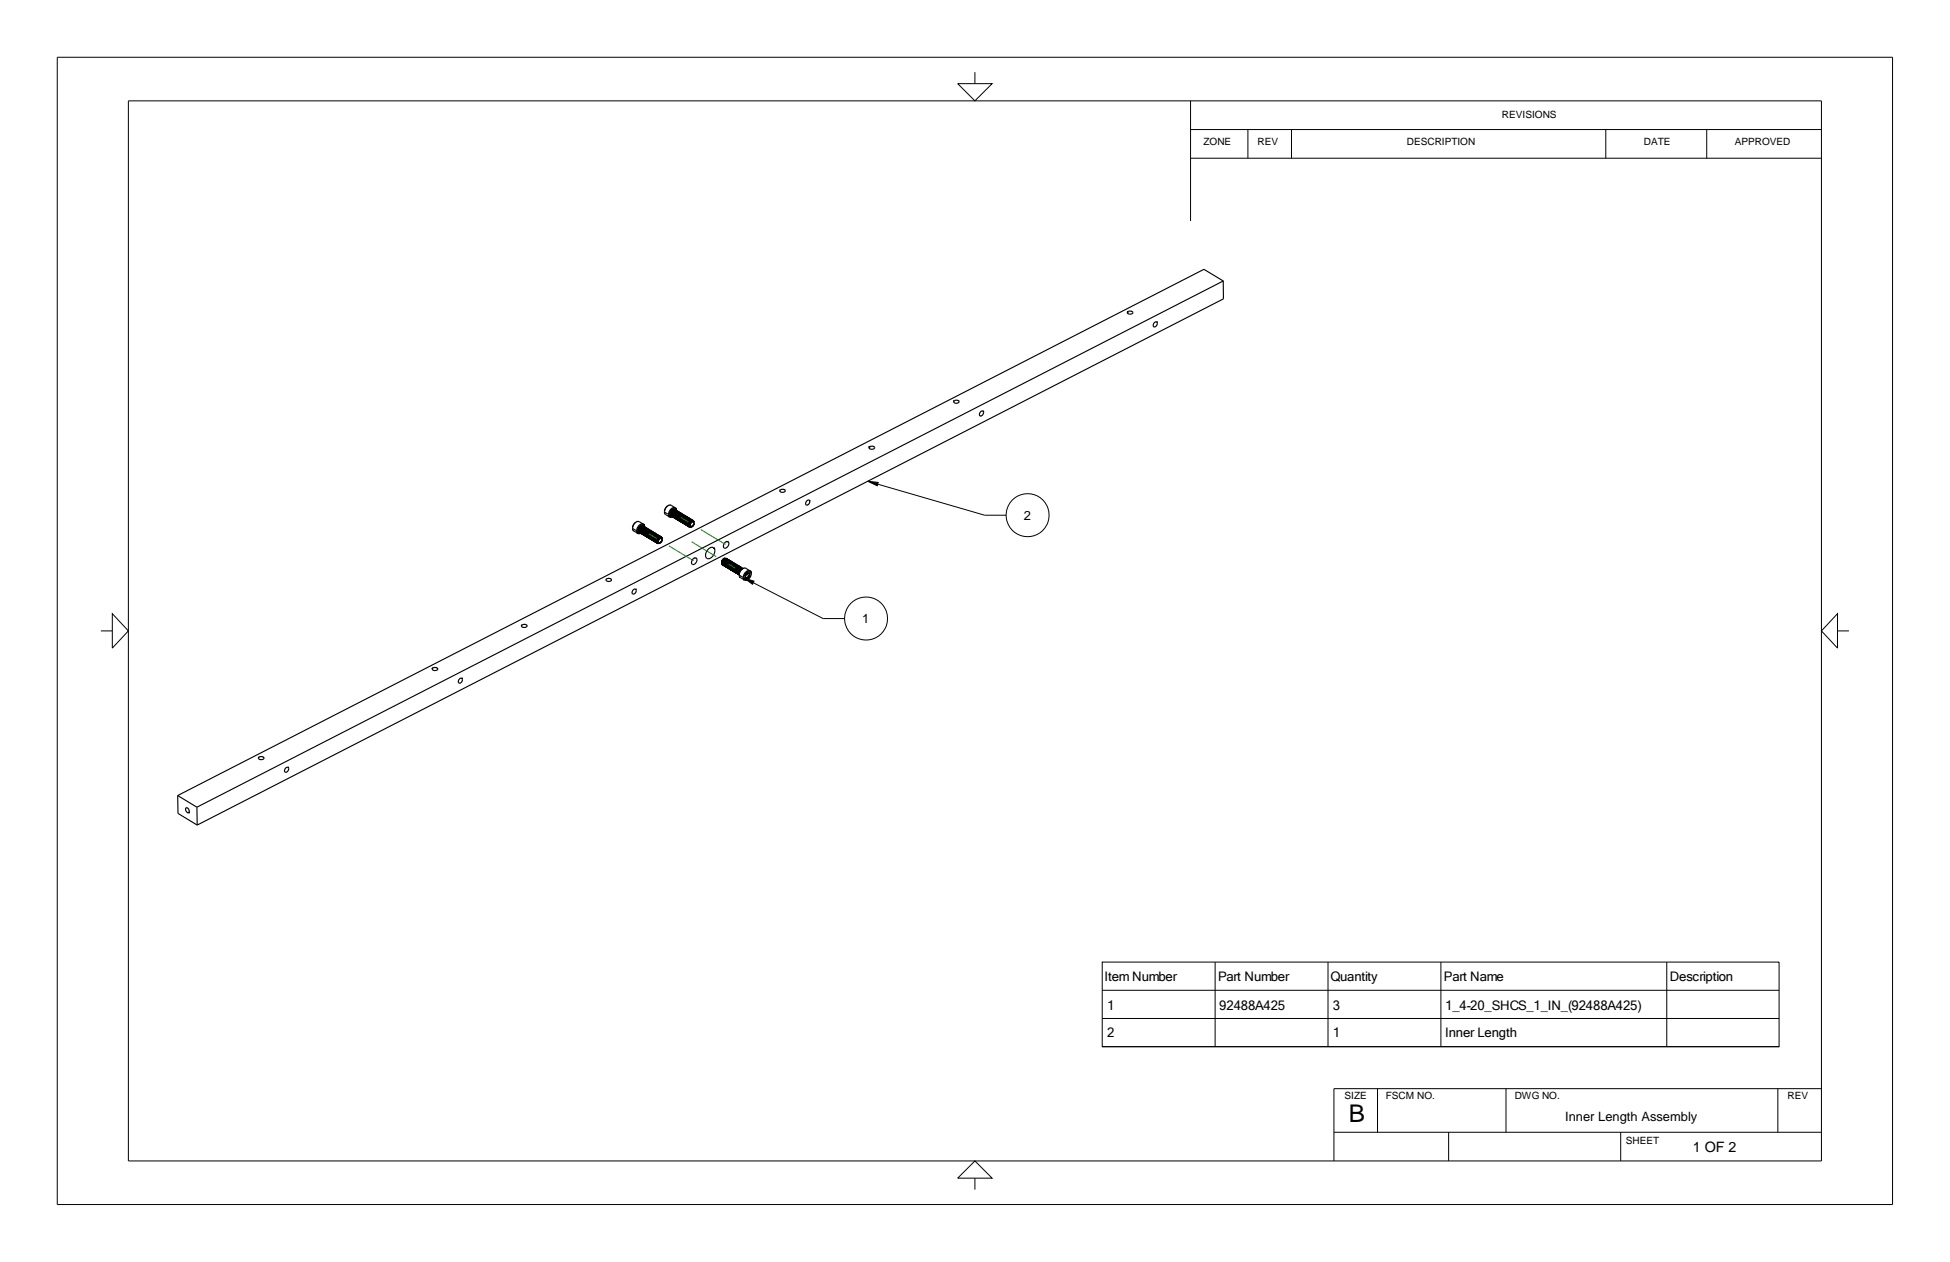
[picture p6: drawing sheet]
<svg xmlns="http://www.w3.org/2000/svg" width="432mm" height="279mm" viewBox="0 0 432 279" stroke-linecap="round" stroke-linejoin="round" font-family="sans-serif">
<g fill="none" stroke="#000" stroke-width=".25">
<path d="M249.7 69l.8-.1 .3 .2v.2l-.3 .2h-.5l-.3-.2zM255.6 71.4l.5-.2 .2 .3-.2 .6-.4 .3-.3-.3zM270.9 62.2l-227.3 116.5M192.4 99l.9-.2 .4 .4-.4 .2-.4 .1-.5-.3zM211.2 88.8l.8-.2 .3 .2 .1 .2-.4 .3h-.5l-.3-.2zM217.1 91.2l.5-.2 .2 .2-.1 .6-.5 .3-.3-.3zM140.1 116.8l.1 .6 1 .7M140.8 115.6l-.4 .5-.3 .7M140.8 115.6l.6-.2 1.1 .7M140.8 115.6l-.5 .5-.2 .7M141.6 117.8h.1M141.6 117.6l.2 .4"/>
<path d="M141.6 117.8l.1 .1M141.8 118h.1M141.9 116.5l-.5 .7v.4l.2 .2M141.9 116.5l-.5 .6v.5l.2 .2M141.9 116.5h.4M141.9 118l-.7 .1M142 118.1h.1M142.1 118.1v.1M142.2 118.2l.1 .1M142.4 118.3l.1 .1M142.5 118.4h.1M142.5 116.1l.2 .6"/>
<path d="M142.5 116.1h-.7l-.7 .7-.1 .8 .2 .5M142.5 116.5h-.3l-.3 .3-.3 .8M142.5 116.5l.1 .1M142.5 116.5h-.2l-.4 .3-.3 .8M142.6 118.2l.3 .4M142.6 118.5h.1M142.7 118.5h.1M142.7 118.2l.2 .4M142.7 116.7a.62 .62 0 0 0-.5-.6 .62 .62 0 0 0-.7 .5l-.3 .5v.6l.2 .4 .5-.1M142.7 116.7h.1M142.7 116.7h-.4l-.4 .5-.1 .6 .2 .3M142.7 116.7l.1 .1"/>
<path d="M142.7 116.7l-.5 .1-.3 .5-.1 .4 .2 .4M142.9 118.3l.2 .4M142.9 118.6l.1 .1M142.9 116.8h-.4l-.4 .5-.1 .6 .2 .3M142.9 116.8h.1M143 116.8h-.4l-.4 .4-.2 .7 .2 .3M143 116.8v.1M143.1 118.7l.1 .1M143.2 116.9l-.5 .1-.4 .5-.1 .5 .3 .4M143.2 116.9h-.5l-.4 .5-.1 .6 .2 .3M143.2 116.9l.1 .1M143.3 118.9h.1"/>
<path d="M143.4 117.1h.1M143.4 117.1h-.4l-.4 .4-.1 .6 .2 .4M143.4 117.1h-.4l-.4 .3-.2 .7 .2 .4M143.5 119h.1M143.6 117.2h-.3l-.4 .2-.3 .8M143.6 117.2h-.4l-.3 .3-.2 .7M143.6 117.2l.1 .1M143.7 119.1l.1 .1M143.8 117.3h-.4l-.3 .3-.2 .7M143.8 117.3h-.4l-.2 .3-.3 .7M143.8 117.3l.1 .1M143.9 119.3h.1"/>
<path d="M144 119.3h.1M144 117.5h-.4l-.4 .4-.1 .7 .2 .3M144 117.5h.1M144 117.5h-.4l-.4 .4-.1 .6 .2 .4M144.2 119.4h.1M144.2 117.6h.1M144.2 117.6h-.4l-.4 .5-.1 .6 .2 .3M144.2 117.6l.1 .1M144.2 117.6h-.4l-.3 .4-.2 .7 .2 .3M144.4 119.2l.2 .5M144.4 119.5l.1 .1M144.4 119.3l.2 .4"/>
<path d="M144.4 117.7h.1M144.4 117.7l-.4 .1-.4 .5-.1 .6 .2 .2M144.4 117.7l.1 .1M144.4 117.7l-.4 .1-.4 .5-.1 .5 .2 .3M144.6 119.7h.1M144.7 117.8l-.5 .1-.4 .5-.1 .6 .3 .3M144.7 117.8v.1M144.7 117.8l-.5 .1-.3 .3-.2 .8 .2 .3M144.8 119.8h.1M144.9 118h.1M144.9 118h-.5l-.4 .5v.6l.2 .3M144.9 118h-.5l-.4 .4-.1 .7 .3 .3"/>
<path d="M145 119.6l.2 .4M145 119.9h.1M145 119.9l.1 .1M145.1 118.1l.1 .1M145.1 118.1h-.4l-.5 .6v.5l.2 .3M145.1 118.1l-.5 .1-.4 .5-.1 .5 .3 .3M145.2 119.8l.2 .4M145.3 118.2l.1 .1M145.3 118.2h-.4l-.3 .3-.2 .8M145.3 118.2h-.3l-.4 .2-.2 .8M145.4 119.9l.2 .4M145.5 118.3l.1 .1"/>
<path d="M145.5 118.3l-.4 .1-.4 .5-.1 .5 .2 .4M145.5 118.3l-.4 .1-.5 .5v.6l.2 .3M145.7 118.5l-.5 .1-.4 .5v.5l.2 .3M145.7 118.5h.1M145.7 118.5l.1 .1M145.7 118.5h-.3l-.5 .4-.1 .7 .2 .3M145.7 119.6l.4-.5h.5v.4l-.2 .5-.3 .3h-.3M145.7 119.6l.1 .6M145.9 118.6h-.3l-.3 .2-.3 .8M146 118.7l-.3-.1-.3 .1-.3 .4-.1 .5M146.1 119.1l-.4 .5 .1 .6M146.1 119.3h.4l.1 .3-.3 .5-.4 .1-.1-.4z"/>
<path d="M146.2 118.7l-.6 .2-.4 .9M146.2 118.7v.1M146.2 118.7h-.3l-.4 .2-.3 .9M146.3 118.9h.1M146.3 118.9l-.5 .1-.4 .9M146.4 118.9l.1 .1M146.4 118.9l-.6 .1-.4 .9M147.1 113.2v.1M147.1 113.3l.2 .5 1 .7M147.6 112.2l.3-.2-.5 .4-.3 .8zM147.9 112l.6-.2 1 .6M148.7 114.2l.1 .1"/>
<path d="M148.9 114.1l.2 .4M148.9 114.3h.1M148.9 114.3l.1 .1M149 112.8l-.5 .7-.1 .4 .3 .3M149 112.8l-.5 .7v.5l.2 .2M149 112.8l.4 .1M149.1 114.2l.2 .4M149.1 114.5h.1M149.3 114.6h.1M149.3 114.3l.2 .4M149.3 114.6l.1 .1M149.5 114.7l.1 .1"/>
<path d="M149.5 112.4l.3 .7M149.5 112.4l-.7 .1-.6 .7-.2 .8 .3 .5M149.6 112.9h.1M149.6 112.9h-.4l-.4 .6-.1 .5 .2 .3M149.6 112.9l.1 .1M149.6 112.9h-.4l-.4 .4-.1 .7 .2 .3M149.7 114.9h.1M149.8 113.1h.1M149.8 113.1l-.3-.1-.4 .3-.2 .8M149.8 113.1a.64 .64 0 0 0-.6-.6 .64 .64 0 0 0-.7 .5l-.3 .7 .1 .5 .3 .3 .4-.1-.7 .1M149.8 113.1h-.3l-.4 .2-.2 .8M149.9 115h.2"/>
<path d="M150 113.2l.1 .1M150 113.2h-.3l-.3 .2-.3 .8M150 113.2h-.4l-.2 .3-.3 .7M150.2 115.1l.1 .1M150.2 113.3l.1 .1M150.2 113.3h-.2l-.4 .2-.3 .8M150.2 113.3h-.3l-.3 .2-.3 .8M150.3 115.2l.1 .1M150.4 115.3h.1M150.5 113.5h.1M150.5 113.5l-.4-.1-.4 .4-.2 .7 .2 .4M150.6 115.4h.1"/>
<path d="M150.7 113.6h.1M150.7 113.6h-.4l-.4 .3-.2 .7 .2 .4M150.7 113.6h-.4l-.4 .4-.2 .7 .2 .3M150.8 115.2l.2 .4M150.8 115.5h.1M150.9 113.7h.1M150.9 113.7h-.4l-.5 .5-.1 .6 .3 .3M150.9 113.7l.1 .1M150.9 113.7h-.3l-.5 .4-.2 .6 .3 .4M151 115.6l.1 .1M151.1 113.8h.1M151.1 113.8l-.5 .1-.3 .4-.2 .6 .2 .3"/>
<path d="M151.1 113.8l-.4 .1-.4 .3-.1 .7 .2 .4M151.1 113.8l.1 .1M151.1 115.7l.1 .1M151.2 115.8h.1M151.2 115.5l.2 .4M151.3 114h-.4l-.4 .4-.2 .6 .3 .4M151.3 114h-.4l-.4 .4-.1 .6 .2 .4M151.3 114h.1M151.4 115.9h.1M151.5 114.1h-.4l-.4 .5-.1 .5 .2 .4M151.5 114.1l.1 .1M151.5 114.1h-.4l-.4 .5-.1 .6 .3 .3"/>
<path d="M151.7 116v.1M151.7 114.2h-.3l-.3 .2-.3 .8M151.7 114.2l-.4 .1-.4 .4-.1 .7 .2 .2M151.7 114.2l.1 .1M151.8 116.1l.1 .1M151.9 116.2h.1M151.9 114.3h-.3l-.4 .4-.2 .7 .2 .4M151.9 114.3l.1 .1M151.9 114.3l-.4 .1-.4 .4v.9M152.1 116.3h.1M152.1 114.5l.1 .1M152.1 114.5l-.2-.1-.4 .3-.3 .8"/>
<path d="M152.1 114.5l-.5 .2-.4 .8M152.3 116.1l.2 .4M152.3 116.4l.1 .1M152.3 114.6h.1M152.3 114.6h-.4l-.4 .5-.1 .6 .3 .3M152.4 114.6l-.5 .1-.4 .5-.1 .5 .3 .3M152.4 114.6v.1M152.5 116.5l.1 .1M152.5 114.7h.1M152.5 114.7h-.4l-.3 .5-.2 .7 .2 .2M152.6 114.7l.1 .1M152.6 114.7l-.5 .1-.4 .6v.4l.2 .4"/>
<path d="M152.7 116.7h.1M152.7 116.2l.2 .3M152.8 116.3l.3-.8h.5l.1 .3-.1 .4-.3 .4-.5 .1M152.8 116.3l.1 .2M152.8 114.9h-.4l-.4 .4-.2 .7 .3 .3M152.8 114.9h-.5l-.3 .5-.1 .6 .2 .3M152.8 114.9h.1M152.9 116.5l.3 .1-.4 .1M152.9 116.5v.1M153 115l.1 .1M153 115h-.4l-.4 .5-.1 .6 .2 .3M153 115l-.5 .1-.4 .5v.5l.2 .3"/>
<path d="M153.1 115.5l-.3 .3-.1 .4M153.2 115.1h-.2l-.5 .2-.2 .8M153.2 115.1l.1 .1M153.2 115.1h-.3l-.3 .2-.3 .8M153.4 115.3h-.4l-.3 .4-.2 .6 .2 .4M153.4 115.3l.2 .1M153.4 115.3l-.3-.1-.4 .4-.2 .8 .2 .3M153.6 115.9l-.1-.3-.4 .1-.2 .3v.4l.1 .1 .4-.1 .2-.5M172.7 108.5l.8-.2 .3 .2 .1 .2-.4 .3h-.5l-.3-.2zM178.6 110.9l.5-.2 .2 .3-.1 .5-.5 .3-.3-.3zM115.5 138.5l.6-.3 .4 .1 .2 .3-.2 .3h-.6l-.3-.1zM134.3 128.2l.7-.1 .4 .1v.3l-.4 .2h-.5l-.3-.2z"/>
<path d="M140.3 130.6l.4-.2 .2 .4-.3 .6-.5 .1-.1-.4zM145.2 120h.1M145.2 120l.1 .1M145.4 120.2h.1M145.6 120.3h.1M145.6 120.3h.2M145.8 120.2h.1M145.9 120.2h.2l-.3 .1M153.5 123.7l.6-.2 .2 .3-.2 .8-.5 .4-.4-.1-.1-.3zM157 121.5a.7 .7 0 0 1 .6-.4 .7 .7 0 0 1 .6 .5l-.1 1-.6 .9a.78 .78 0 0 1-1.1 0 .78 .78 0 0 1-.1-1.1zM159.8 124.7l.2 .3M160 125l.1 .1"/>
<path d="M160.2 125.2h.1M160.4 125.3h.1M160.5 123.6l-.5 .5-.2 .6M160.5 123.6l-.6 .4-.1 .7M160.5 123.6l.3 .1M160.5 120.1l.7-.2 .2 .3-.1 .6-.6 .6-.4-.1-.1-.3zM160.6 125.4h.1M160.7 125.4l.1 .1M160.9 125.3l.2 .4M160.9 125.5l.1 .1M160.9 123.7h.1M160.9 123.7l-.4 .1-.4 .5-.1 .6 .2 .3"/>
<path d="M161 123.7v.1M161 123.7l-.5 .1-.3 .4-.2 .7 .2 .3M161.1 125.4l.2 .4M161.1 125.7h.1M161.2 123.9v.1M161.2 123.9h-.4l-.4 .4-.1 .7 .1 .3M161.2 123.9l-.4-.1-.4 .5-.2 .6 .2 .4M161.3 125.8l.1 .1M161.4 124l-.5 .1-.4 .5v.5l.2 .3M161.4 124h-.4l-.4 .4-.2 .7 .2 .3M161.4 124l.1 .1M161.5 125.9l.1 .1"/>
<path d="M161.6 124.1h.1M161.6 124.1l-.5 .1-.4 .5v.5l.2 .3M161.6 124.1l.1 .1M161.7 126.1h.1M161.8 124.2l.1 .1M161.8 124.2h-.3l-.4 .3-.2 .8M161.9 125.9l.2 .4M161.9 125.9l.3 .4M161.9 126.2h.2M162 124.4h-.3l-.3 .3-.3 .7M162 124.4l.1 .1M162 124.4h-.3l-.3 .2-.3 .8"/>
<path d="M162.1 126.3h.1M162.1 126l.2 .4M162.2 126.3l.1 .1M162.2 126l.2 .4M162.2 124.5l-.5 .1-.3 .5-.1 .5 .2 .3M162.2 124.5h-.3l-.4 .3-.2 .8 .2 .3M162.2 124.5l.1 .1M162.3 126.4h.1M162.4 126.4l.1 .1M162.5 124.7h-.4l-.4 .4-.2 .6 .2 .4M162.5 124.7l-.4-.1-.4 .4-.2 .8 .2 .3M162.5 124.7h.1"/>
<path d="M162.6 126.3l.2 .4M162.6 126.6h.1M162.6 124.8h.1M162.6 124.8h-.4l-.4 .5-.1 .6 .2 .3M162.7 124.8h.1M162.7 124.8h-.5l-.3 .4-.2 .7 .2 .3M162.8 126.7h.1M162.9 124.9l-.3-.1-.3 .3-.4 .8M162.9 124.9h-.3l-.4 .2-.3 .8M162.9 124.9l.1 .1M163 126.8h.1M163 126.8l.1 .1"/>
<path d="M163.1 125h-.2l-.4 .2-.4 .8M163.1 125l-.6 .2-.3 .8M163.1 125l.1 .1M163.2 127h.1M163.3 125.2h.1M163.3 125.2l-.4-.1-.4 .5-.2 .6 .3 .4M163.3 125.2h-.4l-.3 .3-.2 .7 .2 .4M163.4 127.1h.1M163.5 125.3l.1 .1M163.5 125.3l-.5 .1-.3 .5-.1 .4 .2 .4M163.5 125.3l-.3-.1-.4 .3-.2 .8M163.6 127.2h.1"/>
<path d="M163.6 126.9l.1 .3M163.7 127v.1M163.7 127.2l.1 .6 1 .6M163.7 127.1v.1M163.7 125.4h-.4l-.4 .5-.1 .6 .2 .3M163.7 125.4l-.5 .1-.3 .5-.1 .6 .2 .2M163.7 125.4l.1 .1M163.9 125.5l.1 .1M163.9 125.5l-.4 .1-.3 .4-.2 .5 .2 .5M163.9 125.5h-.3l-.4 .4-.2 .7 .2 .4M164 126l.5-.1-.5 .2-.4 .8zM164.1 125.6v.1"/>
<path d="M164.1 125.6l-.4 .1-.3 .3-.2 .7 .2 .4M164.1 125.7l.1 .1M164.1 125.7h-.3l-.5 .5-.1 .6 .2 .3M164.3 125.8h.1M164.3 125.8l-.5 .1-.3 .5-.1 .4 .2 .4M164.4 125.8v.1M164.4 125.8h-.4l-.5 .5-.1 .6 .2 .3M164.4 125.9l-.4 .4-.3 .9M164.4 125.9l.7-.1 1 .6M164.4 125.9l-.5 .6-.2 .6M165 127.6l.1 .4M165.1 127.7l.5 .3"/>
<path d="M165.1 128h.5M165.2 126.6l-.6 1.1v.5l.2 .2M165.4 127.1l.6 .4M165.4 127.1l-.3 .4M165.4 127v.1M165.5 126.9l-.4 .5v.6M165.5 126.9h.5M165.5 126.9h.1M165.7 128.3l-.5 .2-.4-.1M166 127.5l-.4 .5M166 126.9v.6M166.1 126.4l.2 .3v.4"/>
<path d="M166.1 126.4l-.5-.1-.4 .3M166.3 127.1a.62 .62 0 0 0-.4-.7 .62 .62 0 0 0-.8 .5l-.3 .5v.7l.3 .3 .6-.1M166.3 127.1l-.1 .6-.5 .6M95.7 148l.7-.2 .4 .1 .1 .3-.7 .3-.4-.2zM101.8 150.3l.5-.1 .1 .4-.3 .5-.4 .2-.2-.4zM39.3 176.1l.1 4 4.3 2.6M39.3 176.1l227.3-116.5 4.3 2.6v4l-227.2 116.5M39.3 176.1l4.3 2.6M41.1 178.9l.3-.1 .3 .2 .2 .5-.1 .4-.2 .1-.3-.3zM43.6 178.7l.1 4M57.2 167.7l.7-.2 .5 .1v.3l-.6 .3-.5-.2zM63.3 170l.5-.1 .1 .4-.3 .5-.4 .2-.2-.4z"/>
</g>
<g fill="none" stroke="#000" stroke-width=".22">
<path d="M12.7 12.7h406.4v254h-406.4zM212.1 18.5h7.6l-3.8 3.8zM215.9 16v2.5M28.4 22.3h374.9v234.7h-374.9zM263.6 28.7h139.7M263.6 35h139.7M263.6 22.3v26.6M276.3 28.7v6.3M286 28.7v6.3M355.6 28.7v6.3M377.9 28.7v6.3M140.1 117l1 .5"/>
<path d="M141.4 117.4v.1M141.6 117.6h.1M141.8 117.7h.1M142 117.8h.1M142.2 117.9v.1M142.4 118.1h.1M142.6 118.2h.1M142.7 116.6v.1M142.9 118.3h.1M143.1 118.5h.1M143.3 118.6h.1M143.5 118.7h.1"/>
<path d="M143.7 118.9h.1M143.9 119h.1M144.1 119.1h.1M144.4 119.2v.1M144.6 119.4h.1M144.8 119.5h.1M145 119.6h.1M145.2 119.8h.1M145.4 119.9h.1M145.7 119.9h.1M145.8 119.9h-.1M146.6 119.4v.1"/>
<path d="M147.1 113.3l1.1 .6M148.4 113.8h.1M148.7 113.9v.1M148.9 114.1h.1M149.1 114.2h.1M149.3 114.3h.1M149.5 114.4v.1M149.7 114.6h.1M149.8 113v.1M149.9 114.7h.1M150.1 114.9h.1M150.3 115h.1"/>
<path d="M150.6 115.1h.1M150.8 115.2v.1M151 115.4h.1M151.2 115.5h.1M151.4 115.6h.1M151.6 115.7l.1 .1M151.8 115.9h.1M152.1 116h.1M152.3 116.1h.1M152.5 116.3h.1M152.7 116.2l.2 .1M153.7 115.7l-.1 .2"/>
<path d="M192.2 106.6l2.3 .2-.3 .7zM194.4 107.2l23.6 6.9h4.8M22.3 139.7h2.6M24.9 135.9l3.5 3.8-3.5 3.8zM159.8 124.6v.1M160 124.8h.1M160.2 124.9h.1M160.4 125h.1M160.7 125.1v.1M160.9 125.3h.1M161.1 125.4h.1M161.3 125.5h.1"/>
<path d="M161.5 125.6v.1M161.7 125.8h.1M161.9 125.9h.1M162.1 126h.1M162.3 126.2h.1M162.6 126.3h.1M162.8 126.4h.1M163 126.6h.1M163.2 126.7h.1M163.4 126.8h.1M163.6 126.9l.1 .1M163.7 127.3l1.1 .5"/>
<path d="M164.8 128l2.2 .7-.4 .6zM165 127.6v.1M166.3 126.9v.1M166.8 129l15.5 7.9h4.7M406.9 135.9v7.6l-3.6-3.8zM406.9 139.7h2.5M244.1 213h149.9v18.7h-149.9zM244.1 219.2h149.9M269.1 213v18.7M294.1 213v18.7M319.1 213v18.7M369.1 213v18.7"/>
<path d="M244.1 225.5h149.9M244.1 231.7h149.9M215.9 257l3.8 3.8h-7.6zM295.4 250.7h107.9M305 241v9.7M320.8 250.7v6.3M333.5 241v9.7M358.9 250.7v6.3M393.7 241v9.7M403.3 241h-107.9v16M215.9 260.8v2.6"/>
<circle cx="227.5" cy="114.1" r="4.8"/>
<circle cx="191.8" cy="136.9" r="4.8"/>
</g>
<path d="M153.2 120l9.6 5.8M153.6 124.1l-10-5.9M160.6 120.5l-9.9-6" fill="none" stroke="#158010" stroke-width=".22" stroke-dasharray="6.3 3.2" stroke-linecap="butt"/>
<g fill="#000">
<path d="M192.2 106.6l2.3 .2-.2 .7z" fill-rule="evenodd"/>
<path d="M164.8 128l2.2 .7-.4 .6z" fill-rule="evenodd"/>
</g>
<text font-size="5.4" x="298.7" y="248.4">B</text>
<text font-size="3.2" x="374.8" y="255.1">1 OF 2</text>
<g font-size="2.9">
<text x="226.7" y="115">2</text>
<text x="190.9" y="137.9">1</text>
<text x="244.6" y="217.2">Item Number</text>
<text x="269.7" y="217.2">Part Number</text>
<text x="294.6" y="217.2">Quantity</text>
<text x="319.7" y="217.2">Part Name</text>
<text x="369.7" y="217.2">Description</text>
<text x="245.1" y="223.6">1</text>
<text x="270" y="223.6">92488A425</text>
<text x="295.2" y="223.6">3</text>
<text x="320" y="223.6">1_4-20_SHCS_1_IN_(92488A425)</text>
<text x="245.1" y="229.7">2</text>
<text x="295.1" y="229.7">1</text>
<text x="320" y="229.7">Inner Length</text>
</g>
<text font-size="2.8" x="346.6" y="248.1">Inner Length Assembly</text>
<g font-size="2.2">
<text x="332.6" y="26">REVISIONS</text>
<text x="266.5" y="32.2">ZONE</text>
<text x="278.5" y="32.2">REV</text>
<text x="311.6" y="32.2">DESCRIPTION</text>
<text x="364" y="32.2">DATE</text>
<text x="384.2" y="32.2">APPROVED</text>
<text x="297.7" y="243.4">SIZE</text>
<text x="306.9" y="243.4">FSCM NO.</text>
<text x="335.4" y="243.4">DWG NO.</text>
<text x="395.8" y="243.4">REV</text>
<text x="360" y="253.2">SHEET</text>
</g>
</svg>
